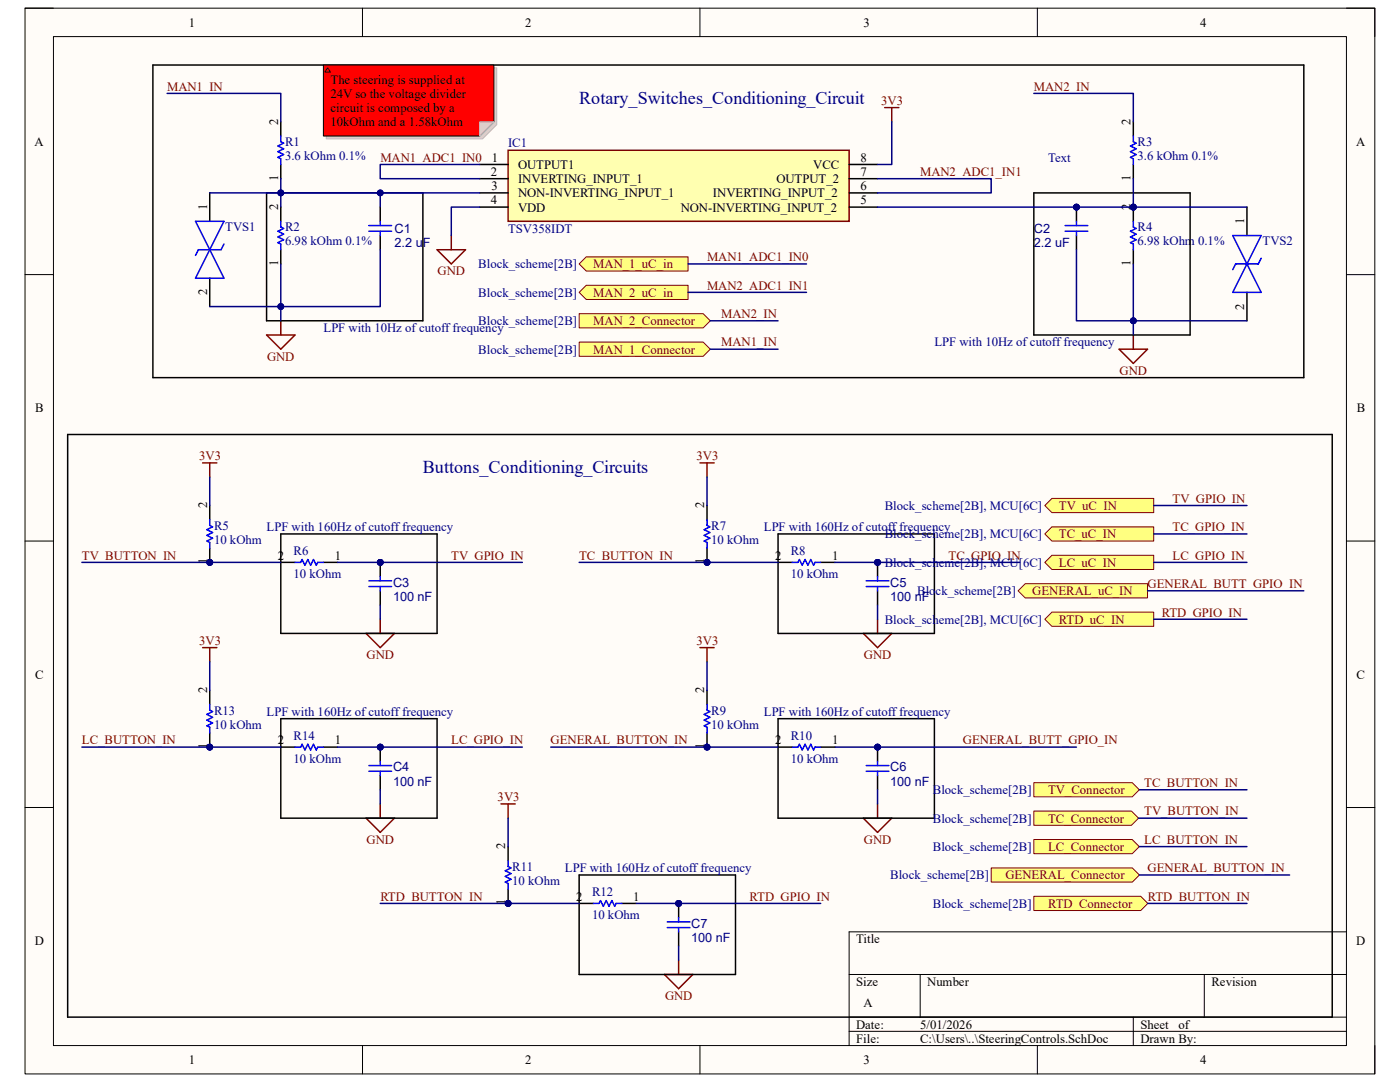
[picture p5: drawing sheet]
<svg xmlns="http://www.w3.org/2000/svg" width="279mm" height="216mm" viewBox="0 0 279 216" stroke-linecap="round" stroke-linejoin="round" font-family="sans-serif">
<path d="M5 1.6h269.4v212.7h-269.4z" fill-rule="evenodd" fill="#fffcf8"/>
<path d="M5 1.6h269.4v212.7h-269.4z" fill="none" stroke="#000" stroke-width=".2"/>
<path d="M10.7 7.3h258v201.3h-258z" fill-rule="evenodd" fill="#fffcf8"/>
<g fill="none" stroke="#000" stroke-width=".2">
<path d="M5 1.6h5.7M10.7 7.3h258v201.3h-258zM72.3 1.6v5.7M139.7 1.6v5.7M207 1.6v5.7M268.7 1.6h5.7v5.7M5 54.8h5.7M268.7 54.8h5.7M5 108h5.7M268.7 108h5.7M5 161.1h5.7M268.7 161.1h5.7"/>
<path d="M169.5 194.4h99.2M183.6 194.4v8.6M240.3 194.4v8.6M268.7 185.9h-99.2v22.7M72.3 208.6v5.7M139.7 208.6v5.7M169.5 203h99.2M169.5 205.8h99.2M207 208.6v5.7M226.2 203v5.6M274.4 208.6v5.7"/>
</g>
<path d="M56 24.3v2.8M56 32.8v2.9M226.2 24.3v2.8M226.2 32.8v2.9M56 41.3v2.9M56 49.8v2.9" fill="none" stroke="#000" stroke-width=".3"/>
<path d="M56 27.1v1.2l.6 .3-1.1 .5 1.1 .6-1.1 .6 1.1 .5-1.1 .6 .5 .3v1.1M226.2 27.1v1.2l.5 .3-1.1 .5 1.1 .6-1.1 .6 1.1 .5-1.1 .6 .6 .3v1.1M56 44.2v1.1l.6 .3-1.1 .5 1.1 .6-1.1 .6 1.1 .5-1.1 .6 .5 .3v1.1" fill="none" stroke="#00f" stroke-width=".3"/>
<circle cx="226.2" cy="41.3" r=".57" fill="#000080"/>
<circle cx="226.2" cy="41.3" r=".57" fill="none" stroke="#000080" stroke-width=".2"/>
<path d="M226.2 41.3v2.9" fill="none" stroke="#000" stroke-width=".3"/>
<circle cx="226.2" cy="41.3" r=".57" fill="#000080"/>
<circle cx="226.2" cy="41.3" r=".57" fill="none" stroke="#000080" stroke-width=".2"/>
<path d="M75.9 41.3v2.9M75.9 47v2.8M226.2 49.8v2.9" fill="none" stroke="#000" stroke-width=".3"/>
<path d="M73.6 45h4.6M73.6 46.1h4.6M75.9 44.2v.8M75.9 46.1v.9M226.2 44.2v1.1l.5 .3-1.1 .5 1.1 .6-1.1 .6 1.1 .5-1.1 .6 .6 .3v1.1" fill="none" stroke="#00f" stroke-width=".3"/>
<circle cx="214.8" cy="41.3" r=".57" fill="#000080"/>
<circle cx="214.8" cy="41.3" r=".57" fill="none" stroke="#000080" stroke-width=".2"/>
<path d="M214.8 41.3v2.9M214.8 47v2.8" fill="none" stroke="#000" stroke-width=".3"/>
<circle cx="214.8" cy="41.3" r=".57" fill="#000080"/>
<circle cx="214.8" cy="41.3" r=".57" fill="none" stroke="#000080" stroke-width=".2"/>
<path d="M212.6 45h4.5M212.6 46.1h4.5M214.8 44.2v.8M214.8 46.1v.9" fill="none" stroke="#00f" stroke-width=".3"/>
<path d="M101.4 30h68.1v14.2h-68.1z" fill-rule="evenodd" fill="#ffffb0"/>
<path d="M101.4 30h68.1v14.2h-68.1zM176.6 21.5h2.8M178 21.5v2.8M87.2 49.8h5.7l-2.8 2.9zM90.1 47v2.8M53.2 66.8h5.7l-2.9 2.9zM56 64v2.8M223.3 69.7h5.7l-2.8 2.8zM226.2 66.8v2.9" fill="none" stroke="#800000" stroke-width=".3"/>
<path d="M41.9 38.5v5.7M95.7 32.8h5.7M95.7 35.7h5.7M95.7 38.5h5.7M169.5 32.8h5.6M169.5 35.7h5.6M169.5 38.5h5.6M41.9 55.5v5.7M95.7 41.3h5.7M169.5 41.3h5.6M248.9 41.3v5.7M248.9 58.3v5.7" fill="none" stroke="#000" stroke-width=".3"/>
<path d="M39 44.2l5.7 11.3h-5.7l5.7-11.3zM44.7 48.7l-.6 1.1h-4.5l-.6 1.2M246 47l5.7 11.3h-5.7l5.7-11.3zM251.7 51.5l-.6 1.2h-4.5l-.6 1.1" fill="none" stroke="#00f" stroke-width=".3"/>
<circle cx="41.9" cy="112.2" r=".57" fill="#000080"/>
<circle cx="41.9" cy="112.2" r=".57" fill="none" stroke="#000080" stroke-width=".2"/>
<path d="M41.9 100.9v2.8M41.9 109.4v2.8" fill="none" stroke="#000" stroke-width=".3"/>
<circle cx="41.9" cy="112.2" r=".57" fill="#000080"/>
<circle cx="41.9" cy="112.2" r=".57" fill="none" stroke="#000080" stroke-width=".2"/>
<path d="M41.9 103.7v1.1l.5 .3-1.1 .6 1.1 .6-1.1 .5 1.1 .6-1.1 .6 .6 .2v1.2M58.9 112.2h1.1l.3-.6 .6 1.2 .5-1.2 .6 1.2 .6-1.2 .5 1.2 .3-.6h1.1" fill="none" stroke="#00f" stroke-width=".3"/>
<path d="M56 112.2h2.9M64.5 112.2h2.9" fill="none" stroke="#000" stroke-width=".3"/>
<circle cx="75.9" cy="112.2" r=".57" fill="#000080"/>
<circle cx="75.9" cy="112.2" r=".57" fill="none" stroke="#000080" stroke-width=".2"/>
<path d="M75.9 112.2v2.9M75.9 117.9v2.8" fill="none" stroke="#000" stroke-width=".3"/>
<circle cx="75.9" cy="112.2" r=".57" fill="#000080"/>
<circle cx="75.9" cy="112.2" r=".57" fill="none" stroke="#000080" stroke-width=".2"/>
<path d="M73.6 115.9h4.6M73.6 117h4.6M75.9 115.1v.8M75.9 117v.9" fill="none" stroke="#00f" stroke-width=".3"/>
<path d="M40.4 92.4h2.9M41.9 92.4v2.8M73.1 126.4h5.6l-2.8 2.8zM75.9 123.6v2.8" fill="none" stroke="#800000" stroke-width=".3"/>
<path d="M53.2 38.5h31.2v25.5h-31.2zM206.3 38.5h31.2v28.3h-31.2zM56 106.5h31.2v19.9h-31.2z" fill="none" stroke="#000" stroke-width=".3"/>
<circle cx="41.9" cy="149.1" r=".57" fill="#000080"/>
<circle cx="41.9" cy="149.1" r=".57" fill="none" stroke="#000080" stroke-width=".2"/>
<path d="M41.9 137.7v2.9M41.9 146.2v2.9" fill="none" stroke="#000" stroke-width=".3"/>
<circle cx="41.9" cy="149.1" r=".57" fill="#000080"/>
<circle cx="41.9" cy="149.1" r=".57" fill="none" stroke="#000080" stroke-width=".2"/>
<path d="M41.9 140.6v1.1l.5 .3-1.1 .6 1.1 .5-1.1 .6 1.1 .6-1.1 .5 .6 .3v1.1M58.9 149.1h1.1l.3-.6 .6 1.1 .5-1.1 .6 1.1 .6-1.1 .5 1.1 .3-.5h1.1" fill="none" stroke="#00f" stroke-width=".3"/>
<path d="M56 149.1h2.9M64.5 149.1h2.9" fill="none" stroke="#000" stroke-width=".3"/>
<circle cx="75.9" cy="149.1" r=".57" fill="#000080"/>
<circle cx="75.9" cy="149.1" r=".57" fill="none" stroke="#000080" stroke-width=".2"/>
<path d="M75.9 149.1v2.8M75.9 154.7v2.9" fill="none" stroke="#000" stroke-width=".3"/>
<circle cx="75.9" cy="149.1" r=".57" fill="#000080"/>
<circle cx="75.9" cy="149.1" r=".57" fill="none" stroke="#000080" stroke-width=".2"/>
<path d="M73.6 152.8h4.6M73.6 153.9h4.6M75.9 151.9v.9M75.9 153.9v.8" fill="none" stroke="#00f" stroke-width=".3"/>
<path d="M40.4 129.2h2.9M41.9 129.2v2.9M73.1 163.3h5.6l-2.8 2.8zM75.9 160.4v2.9" fill="none" stroke="#800000" stroke-width=".3"/>
<path d="M56 143.4h31.2v19.9h-31.2z" fill="none" stroke="#000" stroke-width=".3"/>
<circle cx="141.1" cy="112.2" r=".57" fill="#000080"/>
<circle cx="141.1" cy="112.2" r=".57" fill="none" stroke="#000080" stroke-width=".2"/>
<path d="M141.1 100.9v2.8M141.1 109.4v2.8" fill="none" stroke="#000" stroke-width=".3"/>
<circle cx="141.1" cy="112.2" r=".57" fill="#000080"/>
<circle cx="141.1" cy="112.2" r=".57" fill="none" stroke="#000080" stroke-width=".2"/>
<path d="M141.1 103.7v1.1l.6 .3-1.2 .6 1.2 .6-1.2 .5 1.2 .6-1.2 .6 .6 .2v1.2M158.1 112.2h1.2l.2-.6 .6 1.2 .6-1.2 .5 1.2 .6-1.2 .6 1.2 .3-.6h1.1" fill="none" stroke="#00f" stroke-width=".3"/>
<path d="M155.3 112.2h2.8M163.8 112.2h2.8" fill="none" stroke="#000" stroke-width=".3"/>
<circle cx="175.1" cy="112.2" r=".57" fill="#000080"/>
<circle cx="175.1" cy="112.2" r=".57" fill="none" stroke="#000080" stroke-width=".2"/>
<path d="M175.1 112.2v2.9M175.1 117.9v2.8" fill="none" stroke="#000" stroke-width=".3"/>
<circle cx="175.1" cy="112.2" r=".57" fill="#000080"/>
<circle cx="175.1" cy="112.2" r=".57" fill="none" stroke="#000080" stroke-width=".2"/>
<path d="M172.9 115.9h4.5M172.9 117h4.5M175.1 115.1v.8M175.1 117v.9" fill="none" stroke="#00f" stroke-width=".3"/>
<path d="M139.7 92.4h2.8M141.1 92.4v2.8M172.3 126.4h5.7l-2.9 2.8zM175.1 123.6v2.8" fill="none" stroke="#800000" stroke-width=".3"/>
<path d="M155.3 106.5h31.2v19.9h-31.2z" fill="none" stroke="#000" stroke-width=".3"/>
<circle cx="141.1" cy="149.1" r=".57" fill="#000080"/>
<circle cx="141.1" cy="149.1" r=".57" fill="none" stroke="#000080" stroke-width=".2"/>
<path d="M141.1 137.7v2.9M141.1 146.2v2.9" fill="none" stroke="#000" stroke-width=".3"/>
<circle cx="141.1" cy="149.1" r=".57" fill="#000080"/>
<circle cx="141.1" cy="149.1" r=".57" fill="none" stroke="#000080" stroke-width=".2"/>
<path d="M141.1 140.6v1.1l.6 .3-1.2 .6 1.2 .5-1.2 .6 1.2 .6-1.2 .5 .6 .3v1.1M158.1 149.1h1.2l.2-.6 .6 1.1 .6-1.1 .5 1.1 .6-1.1 .6 1.1 .3-.5h1.1" fill="none" stroke="#00f" stroke-width=".3"/>
<path d="M155.3 149.1h2.8M163.8 149.1h2.8" fill="none" stroke="#000" stroke-width=".3"/>
<circle cx="175.1" cy="149.1" r=".57" fill="#000080"/>
<circle cx="175.1" cy="149.1" r=".57" fill="none" stroke="#000080" stroke-width=".2"/>
<path d="M175.1 149.1v2.8M175.1 154.7v2.9" fill="none" stroke="#000" stroke-width=".3"/>
<circle cx="175.1" cy="149.1" r=".57" fill="#000080"/>
<circle cx="175.1" cy="149.1" r=".57" fill="none" stroke="#000080" stroke-width=".2"/>
<path d="M172.9 152.8h4.5M172.9 153.9h4.5M175.1 151.9v.9M175.1 153.9v.8" fill="none" stroke="#00f" stroke-width=".3"/>
<path d="M139.7 129.2h2.8M141.1 129.2v2.9M172.3 163.3h5.7l-2.9 2.8zM175.1 160.4v2.9" fill="none" stroke="#800000" stroke-width=".3"/>
<path d="M155.3 143.4h31.2v19.9h-31.2z" fill="none" stroke="#000" stroke-width=".3"/>
<circle cx="101.4" cy="180.3" r=".57" fill="#000080"/>
<circle cx="101.4" cy="180.3" r=".57" fill="none" stroke="#000080" stroke-width=".2"/>
<path d="M101.4 168.9v2.9M101.4 177.4v2.9" fill="none" stroke="#000" stroke-width=".3"/>
<circle cx="101.4" cy="180.3" r=".57" fill="#000080"/>
<circle cx="101.4" cy="180.3" r=".57" fill="none" stroke="#000080" stroke-width=".2"/>
<path d="M101.4 171.8v1.1M101.4 172.9l.6 .3-1.2 .5 1.2 .6-1.2 .6 1.2 .6-1.2 .5 .6 .3v1.1M118.4 180.3h1.2l.2-.6 .6 1.1 .6-1.1 .5 1.1 .6-1.1 .6 1.1 .3-.5h1.1" fill="none" stroke="#00f" stroke-width=".3"/>
<path d="M115.6 180.3h2.8M124.1 180.3h2.8" fill="none" stroke="#000" stroke-width=".3"/>
<circle cx="135.4" cy="180.3" r=".57" fill="#000080"/>
<circle cx="135.4" cy="180.3" r=".57" fill="none" stroke="#000080" stroke-width=".2"/>
<path d="M135.4 180.3v2.8M135.4 185.9v2.9" fill="none" stroke="#000" stroke-width=".3"/>
<circle cx="135.4" cy="180.3" r=".57" fill="#000080"/>
<circle cx="135.4" cy="180.3" r=".57" fill="none" stroke="#000080" stroke-width=".2"/>
<path d="M133.2 184h4.5M133.2 185.1h4.5M135.4 183.1v.9M135.4 185.1v.8" fill="none" stroke="#00f" stroke-width=".3"/>
<path d="M100 160.4h2.8M101.4 160.4v2.9M132.6 194.4h5.7l-2.9 2.9zM135.4 191.6v2.8" fill="none" stroke="#800000" stroke-width=".3"/>
<path d="M30.5 13h229.7v62.4h-229.7zM13.5 86.7h252.4v116.3h-252.4zM115.6 174.6h31.2v19.8h-31.2z" fill="none" stroke="#000" stroke-width=".3"/>
<path d="M115.6 52.7l1.4-1.5h20.3v2.9h-20.3z" fill-rule="evenodd" fill="#ffff80"/>
<path d="M115.6 52.7l1.4-1.5h20.3v2.9h-20.3z" fill="none" stroke="#800000" stroke-width=".2"/>
<path d="M115.6 58.3l1.4-1.4h20.3v2.9h-20.3z" fill-rule="evenodd" fill="#ffff80"/>
<path d="M115.6 58.3l1.4-1.4h20.3v2.9h-20.3z" fill="none" stroke="#800000" stroke-width=".2"/>
<path d="M115.6 68.3h24.7l1.5 1.4-1.5 1.4h-24.7z" fill-rule="evenodd" fill="#ffff80"/>
<path d="M115.6 68.3h24.7l1.5 1.4-1.5 1.4h-24.7z" fill="none" stroke="#800000" stroke-width=".2"/>
<path d="M115.6 62.6h24.7l1.5 1.4-1.5 1.4h-24.7z" fill-rule="evenodd" fill="#ffff80"/>
<path d="M115.6 62.6h24.7l1.5 1.4-1.5 1.4h-24.7z" fill="none" stroke="#800000" stroke-width=".2"/>
<path d="M208.5 100.9l1.4-1.4h20.4v2.8h-20.4z" fill-rule="evenodd" fill="#ffff80"/>
<path d="M208.5 100.9l1.4-1.4h20.4v2.8h-20.4z" fill="none" stroke="#800000" stroke-width=".2"/>
<path d="M208.5 106.5l1.4-1.4h20.4v2.9h-20.4z" fill-rule="evenodd" fill="#ffff80"/>
<path d="M208.5 106.5l1.4-1.4h20.4v2.9h-20.4z" fill="none" stroke="#800000" stroke-width=".2"/>
<path d="M206.3 161.8h19.5l1.4 1.5-1.4 1.4h-19.5z" fill-rule="evenodd" fill="#ffff80"/>
<path d="M206.3 161.8h19.5l1.4 1.5-1.4 1.4h-19.5z" fill="none" stroke="#800000" stroke-width=".2"/>
<path d="M206.3 156.2h19.7l1.4 1.4-1.4 1.4h-19.7z" fill-rule="evenodd" fill="#ffff80"/>
<path d="M206.3 156.2h19.7l1.4 1.4-1.4 1.4h-19.7z" fill="none" stroke="#800000" stroke-width=".2"/>
<path d="M208.5 112.2l1.4-1.4h20.4v2.8h-20.4z" fill-rule="evenodd" fill="#ffff80"/>
<path d="M208.5 112.2l1.4-1.4h20.4v2.8h-20.4z" fill="none" stroke="#800000" stroke-width=".2"/>
<path d="M203.2 117.9l1.4-1.4h24.4v2.8h-24.4z" fill-rule="evenodd" fill="#ffff80"/>
<path d="M203.2 117.9l1.4-1.4h24.4v2.8h-24.4z" fill="none" stroke="#800000" stroke-width=".2"/>
<path d="M197.8 173.2h28.2l1.4 1.4-1.4 1.4h-28.2z" fill-rule="evenodd" fill="#ffff80"/>
<path d="M197.8 173.2h28.2l1.4 1.4-1.4 1.4h-28.2z" fill="none" stroke="#800000" stroke-width=".2"/>
<path d="M206.3 167.5h19.7l1.4 1.4-1.4 1.4h-19.7z" fill-rule="evenodd" fill="#ffff80"/>
<path d="M206.3 167.5h19.7l1.4 1.4-1.4 1.4h-19.7z" fill="none" stroke="#800000" stroke-width=".2"/>
<path d="M208.5 123.6l1.4-1.5h20.4v2.9h-20.4z" fill-rule="evenodd" fill="#ffff80"/>
<path d="M208.5 123.6l1.4-1.5h20.4v2.9h-20.4z" fill="none" stroke="#800000" stroke-width=".2"/>
<path d="M206.3 178.8h21.4l1.4 1.5-1.4 1.4h-21.4z" fill-rule="evenodd" fill="#ffff80"/>
<path d="M206.3 178.8h21.4l1.4 1.5-1.4 1.4h-21.4z" fill="none" stroke="#800000" stroke-width=".2"/>
<path d="M41.9 38.5h14.1M95.7 41.3h-5.6v5.7" fill="none" stroke="#000080" stroke-width=".3"/>
<circle cx="56" cy="38.5" r=".57" fill="#000080"/>
<circle cx="56" cy="38.5" r=".57" fill="none" stroke="#000080" stroke-width=".2"/>
<path d="M56 52.7v8.5" fill="none" stroke="#000080" stroke-width=".3"/>
<circle cx="56" cy="61.2" r=".57" fill="#000080"/>
<circle cx="56" cy="61.2" r=".57" fill="none" stroke="#000080" stroke-width=".2"/>
<path d="M56 61.2v2.8" fill="none" stroke="#000080" stroke-width=".3"/>
<circle cx="56" cy="61.2" r=".57" fill="#000080"/>
<circle cx="56" cy="61.2" r=".57" fill="none" stroke="#000080" stroke-width=".2"/>
<path d="M33.4 18.6h22.6v5.7M95.7 32.8h-19.8v2.9h19.8M175.1 35.7h22.7v2.8h-22.7M178 24.3v8.5h-2.9M175.1 41.3h39.7" fill="none" stroke="#000080" stroke-width=".3"/>
<circle cx="214.8" cy="41.3" r=".57" fill="#000080"/>
<circle cx="214.8" cy="41.3" r=".57" fill="none" stroke="#000080" stroke-width=".2"/>
<path d="M214.8 41.3h11.4" fill="none" stroke="#000080" stroke-width=".3"/>
<circle cx="214.8" cy="41.3" r=".57" fill="#000080"/>
<circle cx="214.8" cy="41.3" r=".57" fill="none" stroke="#000080" stroke-width=".2"/>
<circle cx="226.2" cy="41.3" r=".57" fill="#000080"/>
<circle cx="226.2" cy="41.3" r=".57" fill="none" stroke="#000080" stroke-width=".2"/>
<path d="M226.2 41.3h22.7" fill="none" stroke="#000080" stroke-width=".3"/>
<circle cx="226.2" cy="41.3" r=".57" fill="#000080"/>
<circle cx="226.2" cy="41.3" r=".57" fill="none" stroke="#000080" stroke-width=".2"/>
<path d="M226.2 35.7v5.6" fill="none" stroke="#000080" stroke-width=".3"/>
<circle cx="226.2" cy="41.3" r=".57" fill="#000080"/>
<circle cx="226.2" cy="41.3" r=".57" fill="none" stroke="#000080" stroke-width=".2"/>
<path d="M206.3 18.6h19.9v5.7M226.2 52.7v11.3" fill="none" stroke="#000080" stroke-width=".3"/>
<circle cx="226.2" cy="64" r=".57" fill="#000080"/>
<circle cx="226.2" cy="64" r=".57" fill="none" stroke="#000080" stroke-width=".2"/>
<path d="M226.2 64v2.8" fill="none" stroke="#000080" stroke-width=".3"/>
<circle cx="226.2" cy="64" r=".57" fill="#000080"/>
<circle cx="226.2" cy="64" r=".57" fill="none" stroke="#000080" stroke-width=".2"/>
<path d="M75.9 38.5v2.8" fill="none" stroke="#000080" stroke-width=".3"/>
<circle cx="75.9" cy="38.5" r=".57" fill="#000080"/>
<circle cx="75.9" cy="38.5" r=".57" fill="none" stroke="#000080" stroke-width=".2"/>
<path d="M75.9 49.8v11.4h-34" fill="none" stroke="#000080" stroke-width=".3"/>
<circle cx="56" cy="61.2" r=".57" fill="#000080"/>
<circle cx="56" cy="61.2" r=".57" fill="none" stroke="#000080" stroke-width=".2"/>
<path d="M56 38.5h39.7" fill="none" stroke="#000080" stroke-width=".3"/>
<circle cx="56" cy="38.5" r=".57" fill="#000080"/>
<circle cx="56" cy="38.5" r=".57" fill="none" stroke="#000080" stroke-width=".2"/>
<circle cx="75.9" cy="38.5" r=".57" fill="#000080"/>
<circle cx="75.9" cy="38.5" r=".57" fill="none" stroke="#000080" stroke-width=".2"/>
<path d="M214.8 49.8v14.2h34.1" fill="none" stroke="#000080" stroke-width=".3"/>
<circle cx="226.2" cy="64" r=".57" fill="#000080"/>
<circle cx="226.2" cy="64" r=".57" fill="none" stroke="#000080" stroke-width=".2"/>
<path d="M56 35.7v5.6" fill="none" stroke="#000080" stroke-width=".3"/>
<circle cx="56" cy="38.5" r=".57" fill="#000080"/>
<circle cx="56" cy="38.5" r=".57" fill="none" stroke="#000080" stroke-width=".2"/>
<path d="M41.9 95.2v5.7M41.9 112.2h14.1" fill="none" stroke="#000080" stroke-width=".3"/>
<circle cx="41.9" cy="112.2" r=".57" fill="#000080"/>
<circle cx="41.9" cy="112.2" r=".57" fill="none" stroke="#000080" stroke-width=".2"/>
<path d="M67.4 112.2h8.5" fill="none" stroke="#000080" stroke-width=".3"/>
<circle cx="75.9" cy="112.2" r=".57" fill="#000080"/>
<circle cx="75.9" cy="112.2" r=".57" fill="none" stroke="#000080" stroke-width=".2"/>
<path d="M75.9 112.2h28.3" fill="none" stroke="#000080" stroke-width=".3"/>
<circle cx="75.9" cy="112.2" r=".57" fill="#000080"/>
<circle cx="75.9" cy="112.2" r=".57" fill="none" stroke="#000080" stroke-width=".2"/>
<path d="M16.3 112.2h25.6" fill="none" stroke="#000080" stroke-width=".3"/>
<circle cx="41.9" cy="112.2" r=".57" fill="#000080"/>
<circle cx="41.9" cy="112.2" r=".57" fill="none" stroke="#000080" stroke-width=".2"/>
<path d="M41.9 132.1v5.6M75.9 120.7v2.9M41.9 149.1h14.1" fill="none" stroke="#000080" stroke-width=".3"/>
<circle cx="41.9" cy="149.1" r=".57" fill="#000080"/>
<circle cx="41.9" cy="149.1" r=".57" fill="none" stroke="#000080" stroke-width=".2"/>
<path d="M67.4 149.1h8.5" fill="none" stroke="#000080" stroke-width=".3"/>
<circle cx="75.9" cy="149.1" r=".57" fill="#000080"/>
<circle cx="75.9" cy="149.1" r=".57" fill="none" stroke="#000080" stroke-width=".2"/>
<path d="M75.9 149.1h28.3" fill="none" stroke="#000080" stroke-width=".3"/>
<circle cx="75.9" cy="149.1" r=".57" fill="#000080"/>
<circle cx="75.9" cy="149.1" r=".57" fill="none" stroke="#000080" stroke-width=".2"/>
<path d="M16.3 149.1h25.6" fill="none" stroke="#000080" stroke-width=".3"/>
<circle cx="41.9" cy="149.1" r=".57" fill="#000080"/>
<circle cx="41.9" cy="149.1" r=".57" fill="none" stroke="#000080" stroke-width=".2"/>
<path d="M141.1 95.2v5.7M141.1 112.2h14.2M75.9 157.6v2.8" fill="none" stroke="#000080" stroke-width=".3"/>
<circle cx="141.1" cy="112.2" r=".57" fill="#000080"/>
<circle cx="141.1" cy="112.2" r=".57" fill="none" stroke="#000080" stroke-width=".2"/>
<path d="M166.6 112.2h8.5" fill="none" stroke="#000080" stroke-width=".3"/>
<circle cx="175.1" cy="112.2" r=".57" fill="#000080"/>
<circle cx="175.1" cy="112.2" r=".57" fill="none" stroke="#000080" stroke-width=".2"/>
<path d="M175.1 112.2h28.4" fill="none" stroke="#000080" stroke-width=".3"/>
<circle cx="175.1" cy="112.2" r=".57" fill="#000080"/>
<circle cx="175.1" cy="112.2" r=".57" fill="none" stroke="#000080" stroke-width=".2"/>
<path d="M115.6 112.2h25.5" fill="none" stroke="#000080" stroke-width=".3"/>
<circle cx="141.1" cy="112.2" r=".57" fill="#000080"/>
<circle cx="141.1" cy="112.2" r=".57" fill="none" stroke="#000080" stroke-width=".2"/>
<path d="M141.1 132.1v5.6M175.1 120.7v2.9M141.1 149.1h14.2" fill="none" stroke="#000080" stroke-width=".3"/>
<circle cx="141.1" cy="149.1" r=".57" fill="#000080"/>
<circle cx="141.1" cy="149.1" r=".57" fill="none" stroke="#000080" stroke-width=".2"/>
<path d="M166.6 149.1h8.5" fill="none" stroke="#000080" stroke-width=".3"/>
<circle cx="175.1" cy="149.1" r=".57" fill="#000080"/>
<circle cx="175.1" cy="149.1" r=".57" fill="none" stroke="#000080" stroke-width=".2"/>
<path d="M175.1 149.1h39.7" fill="none" stroke="#000080" stroke-width=".3"/>
<circle cx="175.1" cy="149.1" r=".57" fill="#000080"/>
<circle cx="175.1" cy="149.1" r=".57" fill="none" stroke="#000080" stroke-width=".2"/>
<path d="M109.9 149.1h31.2" fill="none" stroke="#000080" stroke-width=".3"/>
<circle cx="141.1" cy="149.1" r=".57" fill="#000080"/>
<circle cx="141.1" cy="149.1" r=".57" fill="none" stroke="#000080" stroke-width=".2"/>
<path d="M175.1 157.6v2.8M101.4 163.3v5.6M101.4 180.3h14.2" fill="none" stroke="#000080" stroke-width=".3"/>
<circle cx="101.4" cy="180.3" r=".57" fill="#000080"/>
<circle cx="101.4" cy="180.3" r=".57" fill="none" stroke="#000080" stroke-width=".2"/>
<path d="M126.9 180.3h8.5" fill="none" stroke="#000080" stroke-width=".3"/>
<circle cx="135.4" cy="180.3" r=".57" fill="#000080"/>
<circle cx="135.4" cy="180.3" r=".57" fill="none" stroke="#000080" stroke-width=".2"/>
<path d="M135.4 180.3h28.4" fill="none" stroke="#000080" stroke-width=".3"/>
<circle cx="135.4" cy="180.3" r=".57" fill="#000080"/>
<circle cx="135.4" cy="180.3" r=".57" fill="none" stroke="#000080" stroke-width=".2"/>
<path d="M75.9 180.3h25.5" fill="none" stroke="#000080" stroke-width=".3"/>
<circle cx="101.4" cy="180.3" r=".57" fill="#000080"/>
<circle cx="101.4" cy="180.3" r=".57" fill="none" stroke="#000080" stroke-width=".2"/>
<g fill="none" stroke="#000080" stroke-width=".3">
<path d="M137.3 52.7h23.7M137.3 58.3h23.7M141.8 69.7h13.5M141.8 64h13.5M229 117.9h31.2M230.3 100.9h18.6M230.3 106.5h18.6M230.3 112.2h18.6M230.3 123.6h18.6M227.4 157.6h21.5M227.2 163.3h21.7M227.4 168.9h21.5"/>
<path d="M227.4 174.6h30M135.4 188.8v2.8M229.1 180.3h19.8"/>
</g>
<path d="M65.1 13.5h34v11.4l-2.8 2.8h-31.2z" fill-rule="evenodd" fill="#e0d6d2"/>
<path d="M65.1 13.5h34v11.4l-2.8 2.8h-31.2z" fill="none" stroke="#bfbdba" stroke-width=".2"/>
<path d="M64.5 13h34.1v11.3l-2.9 2.8h-31.2z" fill-rule="evenodd" fill="#f00"/>
<path d="M64.5 13h34.1v11.3l-2.9 2.8h-31.2z" fill="none" stroke="#000" stroke-width=".2"/>
<path d="M95.7 24.3h2.9l-2.9 2.8z" fill="#f2bdba"/>
<path d="M95.7 24.3h2.9l-2.9 2.8z" fill="none" stroke="#bfbdba" stroke-width=".2"/>
<path d="M65.4 13.5l.6 .9h-1.2z" fill="#f00"/>
<path d="M65.4 13.5l.6 .9h-1.2z" fill="none" stroke="#300" stroke-width=".2"/>
<g font-size="3.6" fill="#000080">
<text x="115.6" y="20.7">Rotary_Switches_Conditioning_Circuit</text>
<text x="84.4" y="94.4">Buttons_Conditioning_Circuits</text>
</g>
<g font-size="2.5">
<text x="37.7" y="5.3">1</text>
<text x="104.8" y="5.3">2</text>
<text x="172.3" y="5.3">3</text>
<text x="239.5" y="5.3">4</text>
<text x="66" y="16.7">The steering is supplied at</text>
<text x="66" y="19.5">24V so the voltage divider</text>
<text x="66" y="22.4">circuit is composed by a</text>
<text x="6.9" y="29.1">A</text>
<text x="55.5" y="24.9" transform="rotate(-90 55.5 24.9)">2</text>
<text x="66" y="25.2">10kOhm and a 1.58kOhm</text>
<text x="225.6" y="24.9" transform="rotate(-90 225.6 24.9)">2</text>
<text x="270.6" y="29.1">A</text>
<text x="98" y="35.1">2</text>
<text x="98.2" y="32.3">1</text>
<text x="103.4" y="33.7">OUTPUT1</text>
<text x="162.3" y="33.7">VCC</text>
<text x="171.7" y="32.3">8</text>
<text x="171.7" y="35.1">7</text>
<text x="41.3" y="41.9" transform="rotate(-90 41.3 41.9)">1</text>
<text x="55.5" y="41.9" transform="rotate(-90 55.5 41.9)">2</text>
<text x="55.5" y="36.1" transform="rotate(-90 55.5 36.1)">1</text>
<text x="98" y="40.8">4</text>
<text x="98.1" y="37.9">3</text>
<text x="103.4" y="36.5">INVERTING_INPUT_1</text>
<text x="103.4" y="39.4">NON-INVERTING_INPUT_1</text>
<text x="142.3" y="39.4">INVERTING_INPUT_2</text>
<text x="154.9" y="36.5">OUTPUT_2</text>
<text x="171.7" y="37.9">6</text>
<text x="171.7" y="40.8">5</text>
<text x="225.6" y="41.9" transform="rotate(-90 225.6 41.9)">2</text>
<text x="225.6" y="36.1" transform="rotate(-90 225.6 36.1)">1</text>
<text x="103.4" y="42.2">VDD</text>
<text x="135.8" y="42.2">NON-INVERTING_INPUT_2</text>
<text x="248.3" y="44.7" transform="rotate(-90 248.3 44.7)">1</text>
<text x="55.5" y="53" transform="rotate(-90 55.5 53)">1</text>
<text x="225.6" y="53" transform="rotate(-90 225.6 53)">1</text>
<text x="41.3" y="58.9" transform="rotate(-90 41.3 58.9)">2</text>
<text x="248.3" y="61.8" transform="rotate(-90 248.3 61.8)">2</text>
<text x="7" y="82.3">B</text>
<text x="270.8" y="82.3">B</text>
<text x="41.3" y="101.4" transform="rotate(-90 41.3 101.4)">2</text>
<text x="140.5" y="101.4" transform="rotate(-90 140.5 101.4)">2</text>
<text x="41.3" y="112.6" transform="rotate(-90 41.3 112.6)">1</text>
<text x="55.4" y="111.7">2</text>
<text x="66.8" y="111.7">1</text>
<text x="140.5" y="112.6" transform="rotate(-90 140.5 112.6)">1</text>
<text x="154.7" y="111.7">2</text>
<text x="166.1" y="111.7">1</text>
<text x="7" y="135.4">C</text>
<text x="270.7" y="135.4">C</text>
<text x="41.3" y="138.3" transform="rotate(-90 41.3 138.3)">2</text>
<text x="140.5" y="138.3" transform="rotate(-90 140.5 138.3)">2</text>
<text x="41.3" y="149.5" transform="rotate(-90 41.3 149.5)">1</text>
<text x="55.4" y="148.5">2</text>
<text x="66.8" y="148.5">1</text>
<text x="140.5" y="149.5" transform="rotate(-90 140.5 149.5)">1</text>
<text x="154.7" y="148.5">2</text>
<text x="166.1" y="148.5">1</text>
<text x="100.8" y="169.5" transform="rotate(-90 100.8 169.5)">2</text>
<text x="115" y="179.7">2</text>
<text x="126.4" y="179.7">1</text>
<text x="100.8" y="180.7" transform="rotate(-90 100.8 180.7)">1</text>
<text x="6.9" y="188.6">D</text>
<text x="170.9" y="188.2">Title</text>
<text x="270.7" y="188.6">D</text>
<text x="170.9" y="196.7">Size</text>
<text x="185" y="196.7">Number</text>
<text x="241.8" y="196.7">Revision</text>
<text x="172.3" y="201">A</text>
<text x="170.9" y="205.2">Date:</text>
<text x="170.9" y="208.1">File:</text>
<text x="183.6" y="205.2">5/01/2026</text>
<text x="183.7" y="208.1">C:\Users\..\SteeringControls.SchDoc</text>
<text x="227.6" y="205.2">Sheet</text>
<text x="227.6" y="208.1">Drawn By:</text>
<text x="235.2" y="205.2">of</text>
<text x="37.7" y="212.3">1</text>
<text x="104.8" y="212.3">2</text>
<text x="172.3" y="212.3">3</text>
<text x="239.5" y="212.3">4</text>
</g>
<g font-size="2.5" fill="#800000">
<text x="33.4" y="18.1">MAN1_IN</text>
<text x="175.9" y="20.9">3V3</text>
<text x="206.3" y="18.1">MAN2_IN</text>
<text x="75.9" y="32.3">MAN1_ADC1_IN0</text>
<text x="183.6" y="35.1">MAN2_ADC1_IN1</text>
<text x="118.4" y="53.6">MAN_1_uC_in</text>
<text x="141.1" y="52.1">MAN1_ADC1_IN0</text>
<text x="87.3" y="54.9">GND</text>
<text x="118.4" y="59.2">MAN_2_uC_in</text>
<text x="141.1" y="57.8">MAN2_ADC1_IN1</text>
<text x="118.4" y="64.9">MAN_2_Connector</text>
<text x="143.9" y="63.5">MAN2_IN</text>
<text x="53.3" y="72">GND</text>
<text x="118.4" y="70.6">MAN_1_Connector</text>
<text x="143.9" y="69.1">MAN1_IN</text>
<text x="223.4" y="74.8">GND</text>
<text x="39.8" y="91.8">3V3</text>
<text x="139" y="91.8">3V3</text>
<text x="211.3" y="101.7">TV_uC_IN</text>
<text x="234" y="100.3">TV_GPIO_IN</text>
<text x="211.3" y="107.4">TC_uC_IN</text>
<text x="234" y="106">TC_GPIO_IN</text>
<text x="16.3" y="111.7">TV_BUTTON_IN</text>
<text x="90" y="111.7">TV_GPIO_IN</text>
<text x="115.6" y="111.7">TC_BUTTON_IN</text>
<text x="189.3" y="111.7">TC_GPIO_IN</text>
<text x="211.3" y="113.1">LC_uC_IN</text>
<text x="234" y="111.7">LC_GPIO_IN</text>
<text x="206" y="118.7">GENERAL_uC_IN</text>
<text x="229" y="117.3">GENERAL_BUTT_GPIO_IN</text>
<text x="211.3" y="124.4">RTD_uC_IN</text>
<text x="231.9" y="123">RTD_GPIO_IN</text>
<text x="39.8" y="128.7">3V3</text>
<text x="73.2" y="131.5">GND</text>
<text x="139" y="128.7">3V3</text>
<text x="172.4" y="131.5">GND</text>
<text x="16.3" y="148.5">LC_BUTTON_IN</text>
<text x="90" y="148.5">LC_GPIO_IN</text>
<text x="109.9" y="148.5">GENERAL_BUTTON_IN</text>
<text x="192.2" y="148.5">GENERAL_BUTT_GPIO_IN</text>
<text x="99.3" y="159.9">3V3</text>
<text x="209.2" y="158.5">TV_Connector</text>
<text x="228.3" y="157">TC_BUTTON_IN</text>
<text x="209.2" y="164.1">TC_Connector</text>
<text x="228.3" y="162.7">TV_BUTTON_IN</text>
<text x="73.2" y="168.4">GND</text>
<text x="172.4" y="168.4">GND</text>
<text x="209.2" y="169.8">LC_Connector</text>
<text x="228.3" y="168.4">LC_BUTTON_IN</text>
<text x="75.9" y="179.7">RTD_BUTTON_IN</text>
<text x="149.6" y="179.7">RTD_GPIO_IN</text>
<text x="200.7" y="175.5">GENERAL_Connector</text>
<text x="229" y="174">GENERAL_BUTTON_IN</text>
<text x="229.1" y="179.7">RTD_BUTTON_IN</text>
<text x="209.2" y="181.1">RTD_Connector</text>
<text x="132.7" y="199.6">GND</text>
</g>
<g font-size="2.5" fill="#000080">
<text x="56.9" y="29.2">R1</text>
<text x="101.4" y="29.4">IC1</text>
<text x="227" y="29.2">R3</text>
<text x="56.9" y="32">3.6 kOhm 0.1%</text>
<text x="209.2" y="32.3">Text</text>
<text x="227" y="32">3.6 kOhm 0.1%</text>
<text x="45" y="46.1">TVS1</text>
<text x="56.9" y="46.1">R2</text>
<text x="78.7" y="46.5">C1</text>
<text x="101.4" y="46.4">TSV358IDT</text>
<text x="206.3" y="46.5">C2</text>
<text x="227" y="46.1">R4</text>
<text x="56.9" y="49">6.98 kOhm 0.1%</text>
<text x="78.7" y="49.3">2.2 uF</text>
<text x="95.5" y="53.6">Block_scheme[2B]</text>
<text x="206.3" y="49.3">2.2 uF</text>
<text x="227" y="49">6.98 kOhm 0.1%</text>
<text x="252" y="49">TVS2</text>
<text x="95.5" y="59.2">Block_scheme[2B]</text>
<text x="95.5" y="64.9">Block_scheme[2B]</text>
<text x="64.6" y="66.3">LPF with 10Hz of cutoff frequency</text>
<text x="95.5" y="70.6">Block_scheme[2B]</text>
<text x="186.5" y="69.1">LPF with 10Hz of cutoff frequency</text>
<text x="176.6" y="101.7">Block_scheme[2B], MCU[6C]</text>
<text x="42.7" y="105.7">R5</text>
<text x="53.2" y="106">LPF with 160Hz of cutoff frequency</text>
<text x="141.9" y="105.7">R7</text>
<text x="152.4" y="106">LPF with 160Hz of cutoff frequency</text>
<text x="176.6" y="107.4">Block_scheme[2B], MCU[6C]</text>
<text x="42.7" y="108.5">10 kOhm</text>
<text x="58.6" y="110.8">R6</text>
<text x="141.9" y="108.5">10 kOhm</text>
<text x="157.8" y="110.8">R8</text>
<text x="176.6" y="113.1">Block_scheme[2B], MCU[6C]</text>
<text x="58.6" y="115.4">10 kOhm</text>
<text x="78.4" y="117.1">C3</text>
<text x="78.4" y="119.9">100 nF</text>
<text x="157.8" y="115.4">10 kOhm</text>
<text x="177.7" y="117.1">C5</text>
<text x="177.7" y="119.9">100 nF</text>
<text x="183" y="118.7">Block_scheme[2B]</text>
<text x="176.6" y="124.4">Block_scheme[2B], MCU[6C]</text>
<text x="42.7" y="142.6">R13</text>
<text x="53.2" y="142.9">LPF with 160Hz of cutoff frequency</text>
<text x="141.9" y="142.6">R9</text>
<text x="152.4" y="142.9">LPF with 160Hz of cutoff frequency</text>
<text x="42.7" y="145.4">10 kOhm</text>
<text x="58.6" y="147.7">R14</text>
<text x="141.9" y="145.4">10 kOhm</text>
<text x="157.8" y="147.7">R10</text>
<text x="58.6" y="152.2">10 kOhm</text>
<text x="78.4" y="153.9">C4</text>
<text x="157.8" y="152.2">10 kOhm</text>
<text x="177.7" y="153.9">C6</text>
<text x="78.4" y="156.8">100 nF</text>
<text x="177.7" y="156.8">100 nF</text>
<text x="186.2" y="158.5">Block_scheme[2B]</text>
<text x="186.2" y="164.1">Block_scheme[2B]</text>
<text x="102.2" y="173.8">R11</text>
<text x="186.2" y="169.8">Block_scheme[2B]</text>
<text x="102.2" y="176.6">10 kOhm</text>
<text x="112.7" y="174">LPF with 160Hz of cutoff frequency</text>
<text x="118.2" y="178.9">R12</text>
<text x="177.7" y="175.5">Block_scheme[2B]</text>
<text x="118.2" y="183.4">10 kOhm</text>
<text x="138" y="185.1">C7</text>
<text x="186.2" y="181.1">Block_scheme[2B]</text>
<text x="138" y="188">100 nF</text>
</g>
</svg>
